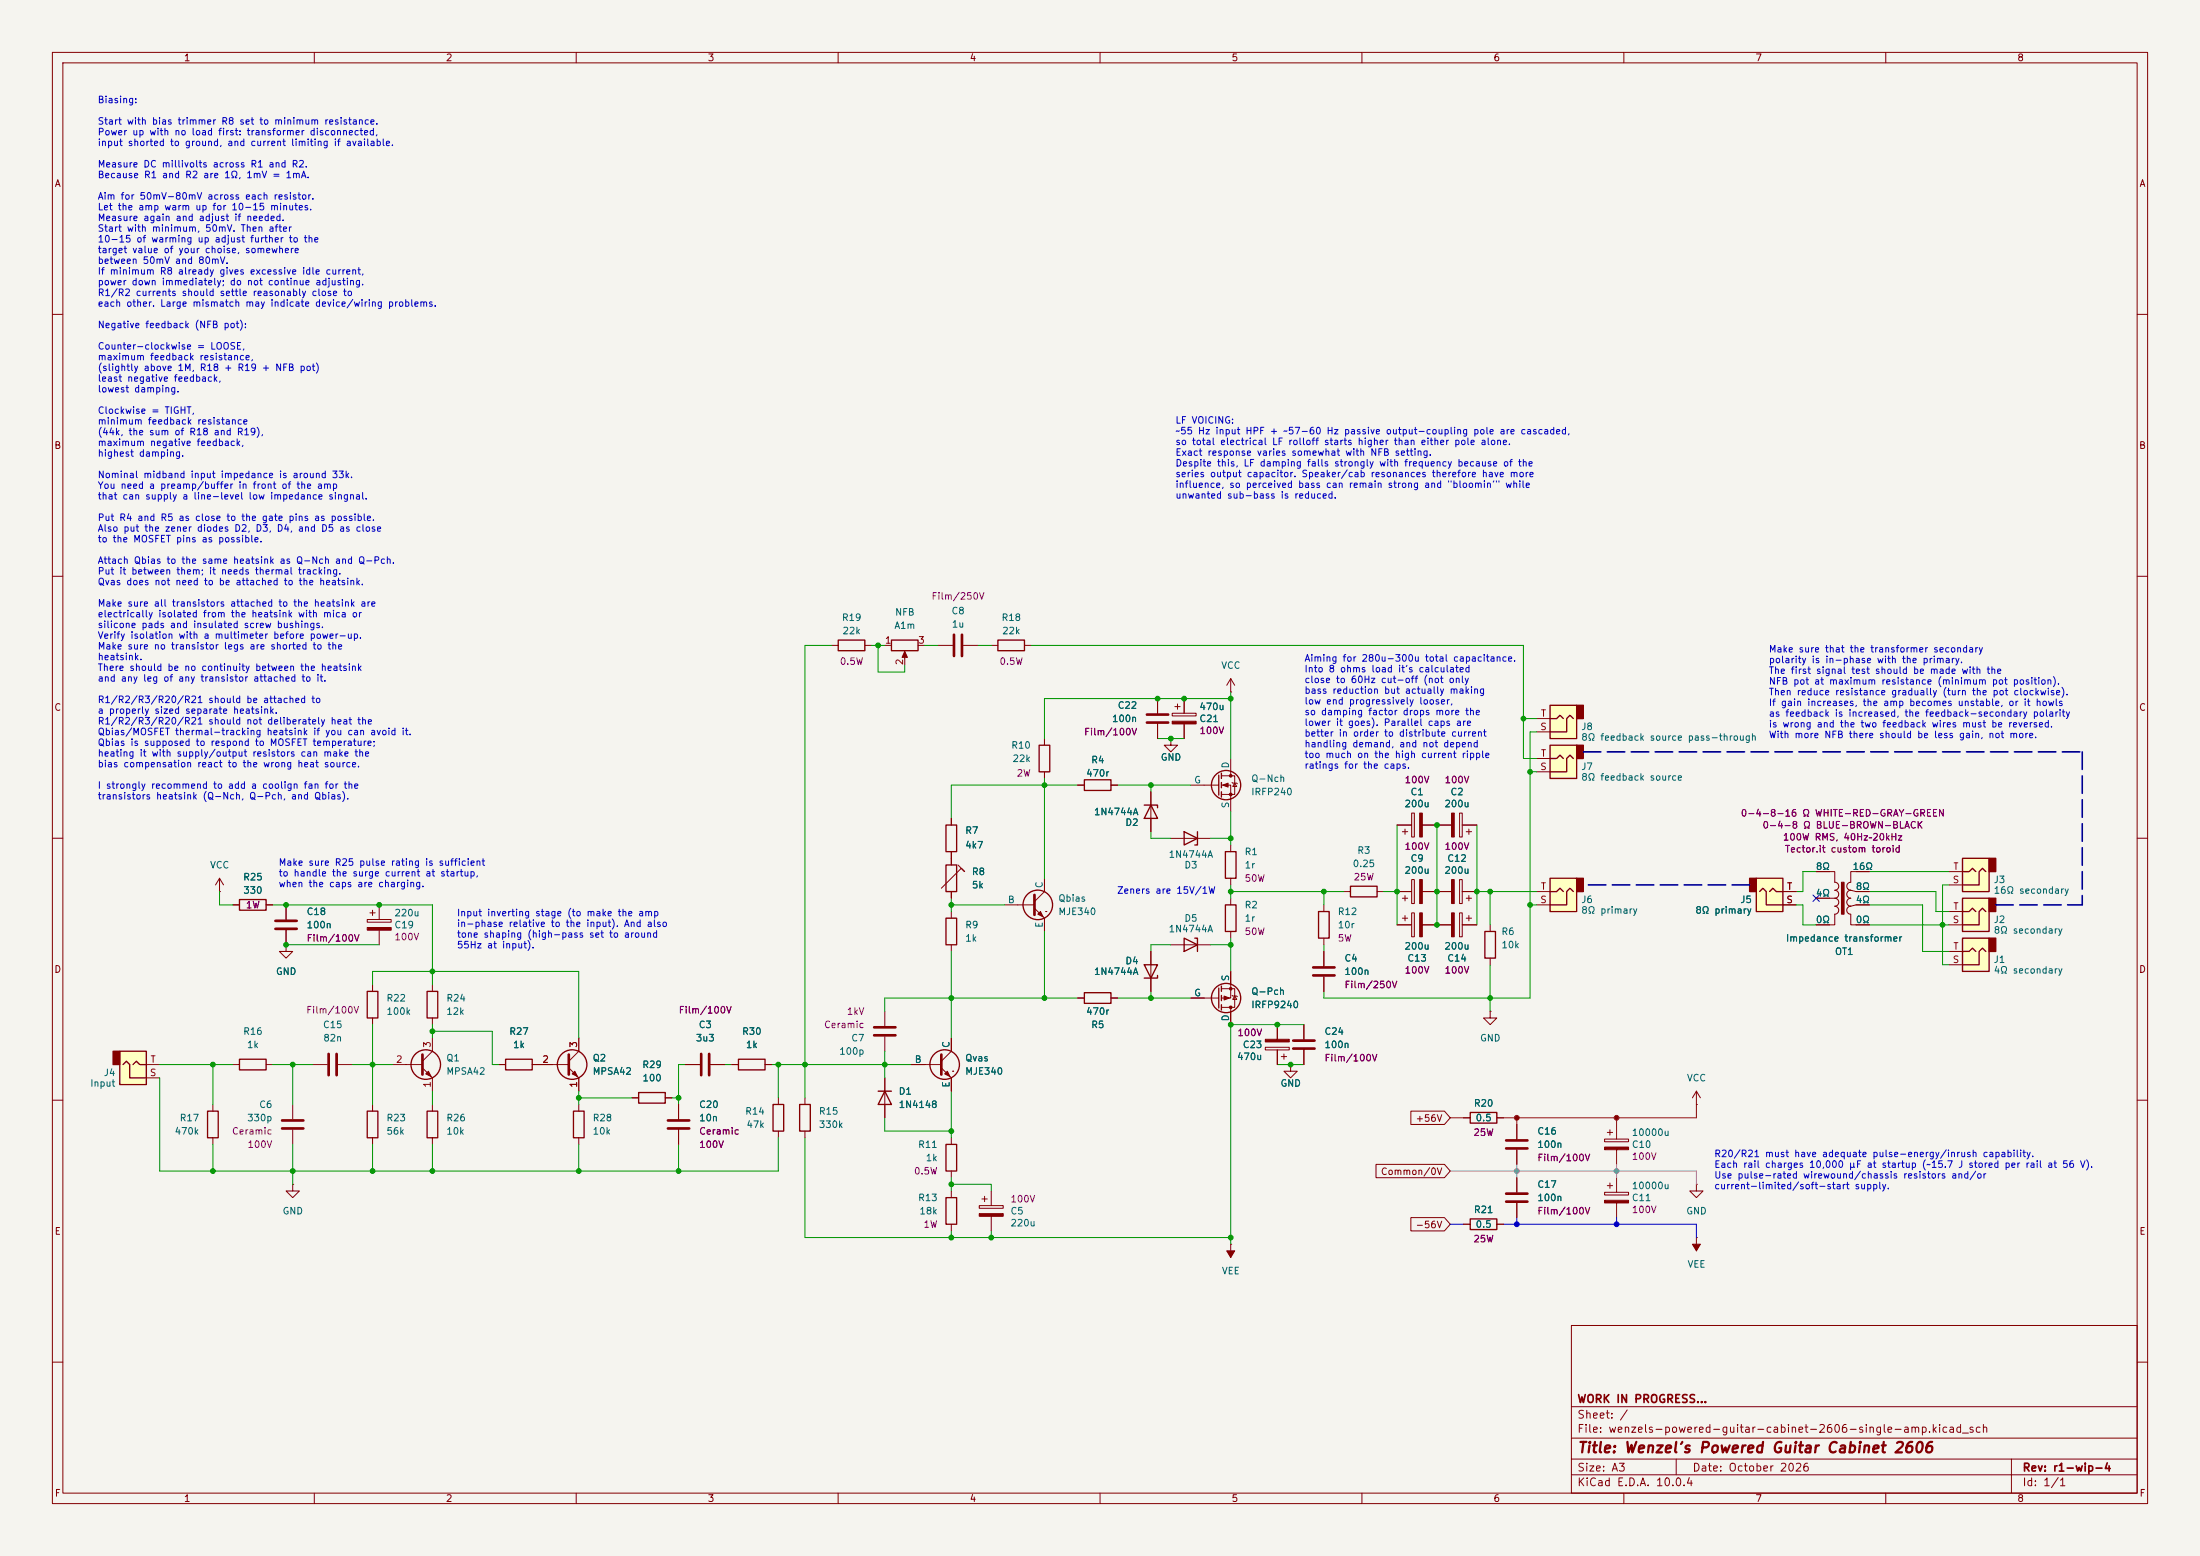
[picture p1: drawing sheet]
<svg xmlns="http://www.w3.org/2000/svg" width="420mm" height="297mm" viewBox="0 0 420 297" stroke-linecap="round" stroke-linejoin="round" font-family="sans-serif">
<path d="M0 0h420v297h-420z" fill="#f5f4ef" stroke="#f5f4ef" stroke-width=".19"/>
<g fill="none" stroke="#840000" stroke-width=".19">
<path d="M10 10h400v277h-400zM12 12h396v273h-396zM60 10v2M110 10v2M160 10v2M210 10v2M260 10v2M310 10v2M360 10v2M10 60h2M408 60h2M10 110h2"/>
<path d="M408 110h2M158.7 123.2h1.3M165.1 123.2h1.3M168.9 123.2h1.3M172.7 124.7v2.3M175.3 123.2h1.2M179.1 123.2h2.8M183.9 123.2h2.8M189.2 123.2h1.3M195.6 123.2h1.2M221 133.4v2.7M221 138.2v2.8"/>
<path d="M223.8 136.1h4.5v.6h-4.5zM224.3 134.9h1M224.8 134.4v1M226.1 133.4v2.7M226.1 138.2v2.8M234.9 132.1h.1M234.9 129.5v2.6M234.9 129.5l-.7 1.3M234.9 129.5l.8 1.3M10 160h2M181.6 156.2v1.3M199.4 141v1.2"/>
<path d="M199.4 147.3v1.3M205.7 149.9h1.3M212.1 149.9h1.3M223.5 141v1.2h1.3l-1.3 1.3-1.3-1.3h1.3M223.5 141h.1M266.7 157.5h2.8M267.7 158.8h1M268.2 158.2v1.1M269.5 155.2h.5v4.6h-.5zM271.5 157.5h5.6M278.6 155.2h.5v4.6h-.5zM279.1 157.5h2.8"/>
<path d="M279.9 158.8h1M280.4 158.2v1.1M408 160h2M181.6 162.6v2.5M181.6 170.2v1.3M181.6 174v1.3M182.9 165.1l1.2 1.3-.6-.7-3.8 3.8M234.9 161.3v1.3M234.9 167.6v1.3M234.9 171.5v1.2M234.9 177.8v1.3M256.5 170.2h1.3"/>
<path d="M262.9 170.2h1.3M266.7 170.2h2.8M266.7 176.5h2.8M267.7 171.5h1M267.7 175.3h1M268.2 170.9v1.1M268.2 174.8v1M269.5 167.9h.5v4.6h-.5zM269.5 174.2h.5v4.6h-.5zM271.5 170.2h5.6M271.5 176.5h5.6M278.6 167.9h.5v4.6h-.5z"/>
<path d="M278.6 174.2h.5v4.6h-.5zM279.1 170.2h2.8M279.1 176.5h2.8M279.9 171.5h1M279.9 175.3h1M280.4 170.9v1.1M280.4 174.8v1M71.1 188v1.2M71.1 194.3v1.3M82.5 188v1.2M82.5 194.3v1.3M82.5 198.1v2.6l-1.9 1.9"/>
<path d="M110.5 198.1v2.6l-1.9 1.9M181.6 180.3v1.3M223.5 180.3h7.6M227.3 190.5h5.4M233.2 188.7h2.5v3.6h-2.5M234.9 185.4v5.1h-1.7M234.9 192.3v3.3M235.2 190l1 .2M235.7 190.1l.4 .7h-.8zM241.6 199.9h4.5v.5h-4.5zM243.8 195.6v2.8M248.9 195.6v2.8"/>
<path d="M252.7 181.6v2.8M252.7 186.4v2.8M10 210h2M44.4 203.2h1.3M50.8 203.2h1.3M59.7 203.2h2.8M64.5 203.2h2.8M71.1 210.8v1.3M71.1 217.2v1.2M74.9 203.2h5.7M80.6 203.8l1.9 1.9v2.6M82.5 210.8v1.3"/>
<path d="M82.5 217.2v1.2M95.2 203.2h1.3M101.6 203.2h7M108.6 203.8l1.9 1.9v2.6M110.5 210.8v1.3M110.5 217.2v1.2M120.6 209.6h1.3M127 209.6h1.3M129.5 210.8v2.8M129.5 215.6v2.8M130.8 203.2h2.8M135.6 203.2h2.8"/>
<path d="M139.7 203.2h1.3M146 203.2h1.3M148.6 209.6v1.2M148.6 215.9v1.3M153.7 209.6v1.2M153.7 215.9v1.3M243.8 200.4v2.8M244.6 201.7h1M245.1 201.2v1M246.4 203.2v1.3h1.2l-1.2 1.2-1.3-1.2h1.3M246.4 203.2h.1M248.9 200.4v2.8"/>
<path d="M279.4 213.4h1.3M285.7 213.4h1.3M306.3 217.4h4.6v.5h-4.6zM306.8 216.2h1M307.3 215.6v1.1M308.6 214.6v2.8M308.6 219.5v2.7M408 210h2M306.3 227.6h4.6v.5h-4.6zM306.8 226.3h1M307.3 225.8v1M308.6 224.8v2.8"/>
<path d="M308.6 229.6v2.8M323.8 236.2h.1M323.8 226.1v1.2h1.3l-1.3 1.3-1.2-1.3h1.2M323.8 226.1h.1M323.8 236.2v2.6M300 253h108v32h-108zM10 260h2M300 278.5h108M300 274.5h108M300 268.5h108M320 278.5v3M384 278.5v6.5"/>
<path d="M408 260h2M60 285v2M110 285v2M160 285v2M210 285v2M260 285v2M300 281.5h108M310 285v2M360 285v2"/>
</g>
<g fill="#840000" stroke="#840000" stroke-width=".19">
<path d="M306.3 229.1h4.6v.5h-4.6z"/>
<path d="M271 155.2h.5v4.6h-.5z"/>
<path d="M271 167.9h.5v4.6h-.5z"/>
<path d="M233.7 190.1l1 .4-1 .4z"/>
<path d="M277.1 167.9h.5v4.6h-.5z"/>
<path d="M109.2 205l.5-.5 .5 1z"/>
<path d="M323.1 237.5h1.5l-.8 1.3z"/>
<path d="M277.1 155.2h.5v4.6h-.5z"/>
<path d="M81.3 205l.5-.5 .5 1z"/>
<path d="M223.8 137.7h4.5v.5h-4.5z"/>
<path d="M271 174.2h.5v4.6h-.5z"/>
<path d="M172.7 124.3l.5 1.2h-1z"/>
<path d="M241.6 198.4h4.5v.5h-4.5z"/>
<path d="M277.1 174.2h.5v4.6h-.5z"/>
<path d="M306.3 218.9h4.6v.6h-4.6z"/>
<circle cx="234.9" cy="192.3" r=".25"/>
<circle cx="234.9" cy="188.7" r=".25"/>
</g>
<g fill="none" stroke="#840000" stroke-width=".25">
<path d="M160 122.2h5.1v2h-5.1zM170.2 122.2h5.1v2h-5.1zM190.5 122.2h5.1v2h-5.1zM180.6 157.5h2v5.1h-2zM198.4 142.2h2v5.1h-2zM207 148.8h5.1v2.1h-5.1zM180.6 175.3h2v5h-2zM180.6 165.1h2v5.1h-2zM226.1 179.1l2.5 1.2-2.5 1.3zM228.1 179.1h.5v2.5M233.9 172.7h2.1v5.1h-2.1zM233.9 162.6h2.1v5h-2.1z"/>
<path d="M257.8 169.2h5.1v2h-5.1zM70.1 189.2h2v5.1h-2zM81.5 189.2h2.1v5.1h-2.1zM232.7 188.6v3.8M233.2 188.2v1M233.2 190v1M233.2 191.8v1M45.7 202.2h5.1v2h-5.1zM70.1 212.1h2v5.1h-2zM81.5 212.1h2.1v5.1h-2.1zM96.5 202.2h5.1v2h-5.1zM109.5 212.1h2v5.1h-2z"/>
<path d="M121.9 208.5h5.1v2.1h-5.1zM141 202.2h5v2h-5zM147.6 210.8h2v5.1h-2zM152.7 210.8h2v5.1h-2zM280.7 212.3h5v2.1h-5z"/>
<circle cx="234.1" cy="190.5" r="2.79"/>
<circle cx="81.3" cy="203.2" r="2.82"/>
<circle cx="109.2" cy="203.2" r="2.82"/>
</g>
<g fill="none" stroke="#840000" stroke-width=".51">
<path d="M182.1 121.2v4M183.6 121.2v4M218.9 136.4h4.1M218.9 137.9h4.1M246.9 198.6h4.1M250.7 184.7h4.1M250.7 186.2h4.1M62.7 201.2v4M64.3 201.2v4M80.6 201.3v3.8M108.6 201.3v3.8M127.5 213.9h4.1"/>
<path d="M127.5 215.4h4.1M133.9 201.2v4M135.4 201.2v4M246.9 200.2h4.1"/>
</g>
<path d="M374.6 171.5h5.1v6.3h-5.1z" fill="#ffffc2"/>
<path d="M379.7 171.5h1.3v2.5h-1.3z" fill="#840000" stroke="#840000" stroke-width=".25"/>
<g fill="none" stroke="#840000" stroke-width=".25">
<path d="M45.7 171.7h5.1v2h-5.1zM283.5 177.8h2v5.1h-2zM374.6 171.5h5.1v6.3h-5.1zM374.6 174h1.3l.7-.6 .6 .6M379.1 174l-.6-.6-.7 .6v2.5h-3.2M207 189.5h5.1v2h-5.1z"/>
<circle cx="198.1" cy="172.7" r="2.82"/>
<circle cx="180.3" cy="203.2" r="2.82"/>
</g>
<g fill="none" stroke="#840000" stroke-width=".19">
<path d="M44.4 172.7h1.3M50.8 172.7h1.3M54.6 172.7v2.8M54.6 177.5v2.8M191.8 172.7h5.7M197.5 173.4l1.9 1.9v2.5M199.4 167.6v2.6l-1.9 1.9M199.6 174h.1M284.5 176.5v1.3M372.1 176.5h2.5M372.1 174h2.5M54.6 180.3v1.3h1.3l-1.3 1.3-1.3-1.3h1.3"/>
<path d="M54.6 180.3h.1M181.6 198.1v2.6l-1.9 1.9M205.7 190.5h1.3M212.1 190.5h1.3M284.5 193v1.3h1.2l-1.2 1.3-1.3-1.3h1.3M284.5 193h.1M284.5 182.9v1.3M174 203.2h5.7M179.7 203.8l1.9 1.9v2.6M181.9 204.5h.1M234.9 237.5h.1M234.9 237.5v2.5"/>
</g>
<path d="M52.6 175.8h4M52.6 177.3h4M197.5 170.8v3.8M179.7 201.3v3.8" fill="none" stroke="#840000" stroke-width=".51"/>
<g fill="#840000" stroke="#840000" stroke-width=".19">
<path d="M180.3 205l.5-.5 .6 1z"/>
<path d="M234.2 238.8h1.5l-.8 1.2z"/>
<path d="M198.1 174.5l.5-.5 .5 1z"/>
</g>
<path d="M295.9 134.6h5.1v6.4h-5.1z" fill="#ffffc2"/>
<path d="M301 134.6h1.3v2.6h-1.3z" fill="#840000" stroke="#840000" stroke-width=".25"/>
<path d="M295.9 134.6h5.1v6.4h-5.1zM295.9 137.2h1.3l.6-.7 .6 .7M300.4 137.2l-.7-.7-.6 .7v2.5h-3.2" fill="none" stroke="#840000" stroke-width=".25"/>
<path d="M293.4 139.7h2.5M293.4 137.2h2.5" fill="none" stroke="#840000" stroke-width=".19"/>
<path d="M295.9 167.6h5.1v6.4h-5.1z" fill="#ffffc2"/>
<path d="M301 167.6h1.3v2.6h-1.3z" fill="#840000" stroke="#840000" stroke-width=".25"/>
<path d="M295.9 167.6h5.1v6.4h-5.1zM295.9 170.2h1.3l.6-.7 .6 .7M300.4 170.2l-.7-.7-.6 .7v2.5h-3.2" fill="none" stroke="#840000" stroke-width=".25"/>
<path d="M70.1 175.5h4.6v.5h-4.6zM70.6 174.2h1M71.1 173.7v1.1M72.4 172.7v2.8M72.4 177.5v2.8M293.4 172.7h2.5M293.4 170.2h2.5" fill="none" stroke="#840000" stroke-width=".19"/>
<path d="M70.1 177h4.6v.5h-4.6z" fill="#840000" stroke="#840000" stroke-width=".19"/>
<path d="M295.9 142.2h5.1v6.4h-5.1z" fill="#ffffc2"/>
<path d="M301 142.2h1.3v2.6h-1.3z" fill="#840000" stroke="#840000" stroke-width=".25"/>
<path d="M295.9 142.2h5.1v6.4h-5.1zM295.9 144.8h1.3l.6-.7 .6 .7M300.4 144.8l-.7-.7-.6 .7v2.5h-3.2" fill="none" stroke="#840000" stroke-width=".25"/>
<path d="M293.4 147.3h2.5M293.4 144.8h2.5" fill="none" stroke="#840000" stroke-width=".19"/>
<path d="M335.3 167.6h5.1v6.4h-5.1z" fill="#ffffc2"/>
<path d="M334 167.6h1.3v2.6h-1.3z" fill="#840000" stroke="#840000" stroke-width=".25"/>
<path d="M335.3 167.6h5.1v6.4h-5.1zM335.9 170.2l.6-.7 .7 .7v2.5h3.2M337.8 170.2l.7-.7 .6 .7h1.3M39.6 212.1h2.1v5.1h-2.1z" fill="none" stroke="#840000" stroke-width=".25"/>
<path d="M340.4 172.7h2.5M340.4 170.2h2.5M40.6 210.8v1.3M40.6 217.2v1.2" fill="none" stroke="#840000" stroke-width=".19"/>
<path d="M22.9 200.7h5v6.3h-5z" fill="#ffffc2"/>
<path d="M21.6 200.7h1.3v2.5h-1.3z" fill="#840000" stroke="#840000" stroke-width=".25"/>
<path d="M22.9 200.7h5v6.3h-5zM23.5 203.2l.6-.6 .7 .6v2.5h3.1M25.4 203.2l.6-.6 .7 .6h1.2" fill="none" stroke="#840000" stroke-width=".25"/>
<path d="M41.9 170.2h.1M41.9 167.6l-.8 1.3M41.9 167.6l.8 1.3M41.9 167.6v2.6M27.9 205.7h2.6M27.9 203.2h2.6M323.8 210.8h.1M323.8 208.3l-.7 1.3M323.8 208.3l.8 1.3M323.8 208.3v2.5M289.6 224.8v2.8M289.6 229.6v2.8" fill="none" stroke="#840000" stroke-width=".19"/>
<path d="M287.5 227.8h4.1M287.5 229.4h4.1" fill="none" stroke="#840000" stroke-width=".51"/>
<path d="M374.6 163.8h5.1v6.4h-5.1z" fill="#ffffc2"/>
<path d="M379.7 163.8h1.3v2.6h-1.3z" fill="#840000" stroke="#840000" stroke-width=".25"/>
<g fill="none" stroke="#840000" stroke-width=".25">
<path d="M218.4 153.7h2.6v.5M219.7 153.7l1.3 2.5h-2.6zM226.1 158.8l2.5 1.2-2.5 1.3zM228.6 158.8v2.5h-.5M232.7 148v3.8M233.2 147.6v1M233.2 149.4v1M233.2 151.1v1M251.7 174h2v5.1h-2zM374.6 163.8h5.1v6.4h-5.1zM374.6 166.4h1.3l.7-.7 .6 .7M379.1 166.4l-.6-.7-.7 .7v2.5h-3.2"/>
<path d="M167.6 208.3h2.6M168.9 208.3l1.3 2.5h-2.6zM180.6 218.4h2v5.1h-2zM180.6 228.6h2v5.1h-2zM280.7 232.7h5v2h-5z"/>
<circle cx="234.1" cy="149.9" r="2.79"/>
</g>
<g fill="none" stroke="#840000" stroke-width=".19">
<path d="M219.7 151.1v7.7M227.3 149.9h5.4M233.2 148.1h2.5v3.5h-2.5M233.2 149.9h1.7v5M234.9 144.8v3.3M235.2 149.4l1 .2M235.7 149.5l.4 .6h-.8zM223.5 160h7.6M252.7 172.7v1.3M252.7 179.1v1.2M372.1 168.9h2.5M372.1 166.4h2.5"/>
<path d="M168.9 193v2.8M168.9 197.9v2.8M168.9 205.7v7.7M181.6 217.2v1.2M289.6 214.6v2.8M289.6 219.5v2.7M55.9 226.1v1.2h1.2l-1.2 1.3-1.3-1.3h1.3M55.9 226.1h.1M181.6 223.5v1.3M181.6 227.3v1.3M181.6 233.7v1.2M279.4 233.7h1.3"/>
<path d="M285.7 233.7h1.3"/>
</g>
<path d="M166.9 196.1h4M166.9 197.6h4M287.5 217.7h4.1M287.5 219.2h4.1" fill="none" stroke="#840000" stroke-width=".51"/>
<g fill="#840000" stroke="#840000" stroke-width=".19">
<path d="M233.4 149.9l1-.4v.7z"/>
<circle cx="234.9" cy="148.1" r=".25"/>
<circle cx="234.9" cy="151.6" r=".25"/>
</g>
<path d="M374.6 179.1h5.1v6.3h-5.1z" fill="#ffffc2"/>
<path d="M379.7 179.1h1.3v2.5h-1.3z" fill="#840000" stroke="#840000" stroke-width=".25"/>
<path d="M374.6 179.1h5.1v6.3h-5.1zM218.4 184.2h2.6l-1.3 2.5zM221 186.2v.5h-2.6M374.6 181.6h1.3l.7-.6 .6 .6M379.1 181.6l-.6-.6-.7 .6v2.6h-3.2" fill="none" stroke="#840000" stroke-width=".25"/>
<g fill="none" stroke="#840000" stroke-width=".19">
<path d="M221 133.4v2.7M221 138.2v2.8M226.1 133.4v2.7M226.1 138.2v2.8M181.6 156.2v1.3M205.7 149.9h1.3M212.1 149.9h1.3M219.7 151.1v2.6M219.7 156.2v2.6M223.5 141h.1M266.7 157.5h2.8M271.5 157.5h5.6"/>
<path d="M279.1 157.5h2.8M44.4 172.7h1.3M50.8 172.7h1.3M54.6 172.7v2.8M54.6 177.5v2.8M181.6 162.6v2.5M181.6 170.2v1.3M266.7 176.5h2.8M266.7 170.2h2.8M271.5 176.5h5.6M271.5 170.2h5.6M279.1 176.5h2.8"/>
<path d="M279.1 170.2h2.8M340.4 172.7h2.5M340.4 170.2h2.5M346.7 166.4h3.6v2M346.7 171.5h2.5M350.3 174.5v2h-3.6M353.3 174.5v2h3.6M354.3 172.7h2.6M354.3 170.2h2.6M356.9 166.4h-3.6v2M54.6 180.3h.1M110.5 198.1v2.6"/>
<path d="M181.6 198.1v2.6M205.7 190.5h1.3M212.1 190.5h1.3M219.7 181.6v7.6M227.3 190.5h2.6M234.9 185.4v2.6M234.9 193v2.6M243.8 195.6v2.8M248.9 195.6v2.8M252.7 181.6v2.8M252.7 186.4v2.8M372.1 184.2h2.5"/>
<path d="M372.1 181.6h2.5M55.9 210.8v2.8M55.9 215.6v2.8M95.2 203.2h1.3M101.6 203.2h3.8M110.5 205.7v2.6M120.6 209.6h1.3M127 209.6h1.3M129.5 210.8v2.8M129.5 215.6v2.8M130.8 203.2h2.8M135.6 203.2h2.8"/>
<path d="M139.7 203.2h1.3M146 203.2h1.3M168.9 205.7v2.6M168.9 210.8v2.6M174 203.2h2.5M181.6 205.7v2.6M243.8 200.4v2.8M246.4 203.2h.1M248.9 200.4v2.8M269.3 212.1h6.4l1.2 1.3-1.2 1.2h-6.4zM279.4 213.4h1.3M285.7 213.4h1.3"/>
<path d="M289.6 214.6v2.8M289.6 219.5v2.7M186.9 230.1h4.6v.5h-4.6zM187.5 228.9h1M188 228.3v1.1M189.2 227.3v2.8M189.2 232.2v2.7M262.7 222.2h13l1.2 1.3-1.2 1.3h-13zM269.3 232.4h6.4l1.2 1.3-1.2 1.3h-6.4zM279.4 233.7h1.3M285.7 233.7h1.3M289.6 224.8v2.8"/>
<path d="M289.6 229.6v2.8"/>
</g>
<path d="M53.8 213.9h4.1M53.8 215.4h4.1" fill="none" stroke="#840000" stroke-width=".51"/>
<g fill="#840000" stroke="#840000" stroke-width=".19">
<path d="M186.9 231.6h4.6v.6h-4.6z"/>
<path d="M349.2 171.5h1.1z"/>
<path d="M351.5 168.4h.5v6.1h-.5z"/>
<path d="M353.3 173l1-.3z"/>
<path d="M353.3 169.9l1 .3z"/>
</g>
<path d="M350.3 169.9a.76 .76 0 0 1 .7 .8 .76 .76 0 0 1-.7 .7 .77 .77 0 0 1 .7 .8 .77 .77 0 0 1-.7 .8 .76 .76 0 0 1 .7 .7 .76 .76 0 0 1-.7 .8M350.3 168.4a.77 .77 0 0 1 .7 .8 .77 .77 0 0 1-.7 .7M353.3 168.4a.76 .76 0 0 0-.7 .8 .76 .76 0 0 0 .7 .7 .76 .76 0 0 0-.7 .8 .76 .76 0 0 0 .7 .8 .76 .76 0 0 0-.7 .7 .76 .76 0 0 0 .7 .8 .77 .77 0 0 0-.7 .7 .77 .77 0 0 0 .7 .8" fill="none" stroke="#840000" stroke-width=".2"/>
<path d="M302.3 143.5h95.2M397.5 143.5v29.2M334 168.9h-31.7M381 172.7h16.5" fill="none" stroke="#000084" stroke-width=".3" stroke-dasharray="3.4 1.2"/>
<g fill="none" stroke="#009600" stroke-width=".19">
<path d="M158.7 123.2h-5v86.4M166.4 123.2h2.5M167.6 123.2v5.1h5.1v-1.3M176.5 123.2h2.6M186.7 123.2h2.5M196.8 123.2h94v21.6h2.6M234.9 133.4h-35.5v7.6M234.9 132.1v12.7M290.8 137.2h2.6M293.4 139.7h-1.3v50.8h-39.4v-1.3M199.4 148.6v19M205.7 149.9h-24.1v6.3"/>
<path d="M213.4 149.9h13.9M219.7 149.9v1.2M219.7 158.8v1.2h3.8M221 141h5.1M234.9 154.9v6.4M266.7 157.5v19M274.3 157.5v19M281.9 157.5v19M292.1 147.3h1.3M41.9 170.2v2.5h2.5M52.1 172.7h30.4v15.3M181.6 171.5v2.5"/>
<path d="M181.6 172.7h10.2M199.4 177.8v12.7M231.1 160h3.8M234.9 170.2h21.6M234.9 168.9v2.6M234.9 179.1v6.3M252.7 170.2v2.5M264.2 170.2h2.5M281.9 170.2h11.5M284.5 170.2v6.3M292.1 172.7h1.3M342.9 172.7h1.3v3.8h2.5"/>
<path d="M346.7 166.4h-2.5v3.8h-1.3M356.9 170.2h12.7v3.8h2.5M356.9 176.5h15.2M356.9 166.4h15.2M356.9 172.7h10.1v8.9h5.1M372.1 168.9h-1.3v15.3h1.3M54.6 180.3h17.8M71.1 188v-2.6h39.4v12.7M71.1 195.6v15.2M82.5 196.9h11.5v6.3h1.2M82.5 195.6v2.5M181.6 181.6v16.5"/>
<path d="M205.7 190.5h-36.8v2.5M213.4 190.5h13.9M219.7 189.2v1.3M223.5 180.3h-3.8v1.3M231.1 180.3h3.8M248.9 195.6h-14v41.9M252.7 180.3v1.3M284.5 184.2v8.8M30.5 203.2h13.9M30.5 205.7v17.8h118.1v-6.3M40.6 203.2v7.6M40.6 218.4v5.1"/>
<path d="M52.1 203.2h7.6M55.9 203.2v7.6M55.9 218.4v7.7M67.3 203.2h7.6M71.1 218.4v5.1M82.5 208.3v2.5M82.5 218.4v5.1M110.5 208.3v2.5M110.5 218.4v5.1M110.5 209.6h10.1M128.3 209.6h1.2M129.5 218.4v5.1"/>
<path d="M130.8 203.2h-1.3v7.6M138.4 203.2h1.3M147.3 203.2h26.7M148.6 203.2v6.4M153.7 217.2v19h81.2M168.9 200.7v5M168.9 213.4v2.5h12.7M181.6 208.3v8.9M243.8 203.2h5.1M181.6 224.8v2.5M181.6 234.9v1.3M181.6 226.1h7.6v1.2"/>
<path d="M189.2 234.9v1.3"/>
</g>
<path d="M276.9 223.5h46.9v2.6M289.6 222.2v2.6M308.6 222.2v2.6" fill="none" stroke="#848484" stroke-width=".19"/>
<path d="M276.9 233.7h2.5M287 233.7h36.8v2.5M289.6 232.4v1.3M308.6 232.4v1.3" fill="none" stroke="#0000c2" stroke-width=".19"/>
<path d="M276.9 213.4h2.5M289.6 213.4v1.2M308.6 213.4v1.2M323.8 210.8v2.6h-36.8" fill="none" stroke="#c20000" stroke-width=".19"/>
<path d="M346.1 170.8l1.2 1.3M347.3 170.8l-1.2 1.3" fill="none" stroke="#000084" stroke-width=".19"/>
<g fill="#009600" stroke="#009600" stroke-width=".19">
<circle cx="82.5" cy="185.4" r=".46"/>
<circle cx="72.4" cy="172.7" r=".46"/>
<circle cx="71.1" cy="203.2" r=".46"/>
<circle cx="82.5" cy="196.9" r=".46"/>
<circle cx="54.6" cy="172.7" r=".46"/>
<circle cx="54.6" cy="180.3" r=".46"/>
<circle cx="181.6" cy="190.5" r=".46"/>
<circle cx="181.6" cy="215.9" r=".46"/>
<circle cx="181.6" cy="236.2" r=".46"/>
<circle cx="181.6" cy="226.1" r=".46"/>
<circle cx="168.9" cy="203.2" r=".46"/>
<circle cx="189.2" cy="236.2" r=".46"/>
<circle cx="71.1" cy="223.5" r=".46"/>
<circle cx="110.5" cy="209.6" r=".46"/>
<circle cx="82.5" cy="223.5" r=".46"/>
<circle cx="110.5" cy="223.5" r=".46"/>
<circle cx="129.5" cy="223.5" r=".46"/>
<circle cx="148.6" cy="203.2" r=".46"/>
<circle cx="153.7" cy="203.2" r=".46"/>
<circle cx="129.5" cy="209.6" r=".46"/>
<circle cx="55.9" cy="203.2" r=".46"/>
<circle cx="40.6" cy="223.5" r=".46"/>
<circle cx="55.9" cy="223.5" r=".46"/>
<circle cx="40.6" cy="203.2" r=".46"/>
<circle cx="290.8" cy="137.2" r=".46"/>
<circle cx="274.3" cy="170.2" r=".46"/>
<circle cx="274.3" cy="157.5" r=".46"/>
<circle cx="234.9" cy="160" r=".46"/>
<circle cx="221" cy="133.4" r=".46"/>
<circle cx="226.1" cy="133.4" r=".46"/>
<circle cx="223.5" cy="141" r=".46"/>
<circle cx="234.9" cy="133.4" r=".46"/>
<circle cx="234.9" cy="170.2" r=".46"/>
<circle cx="292.1" cy="147.3" r=".46"/>
<circle cx="292.1" cy="172.7" r=".46"/>
<circle cx="370.8" cy="176.5" r=".46"/>
<circle cx="219.7" cy="149.9" r=".46"/>
<circle cx="219.7" cy="190.5" r=".46"/>
<circle cx="284.5" cy="170.2" r=".46"/>
<circle cx="234.9" cy="236.2" r=".46"/>
<circle cx="252.7" cy="170.2" r=".46"/>
<circle cx="274.3" cy="176.5" r=".46"/>
<circle cx="266.7" cy="170.2" r=".46"/>
<circle cx="281.9" cy="170.2" r=".46"/>
<circle cx="243.8" cy="195.6" r=".46"/>
<circle cx="246.4" cy="203.2" r=".46"/>
<circle cx="234.9" cy="195.6" r=".46"/>
<circle cx="284.5" cy="190.5" r=".46"/>
<circle cx="234.9" cy="180.3" r=".46"/>
<circle cx="199.4" cy="149.9" r=".46"/>
<circle cx="167.6" cy="123.2" r=".46"/>
<circle cx="199.4" cy="190.5" r=".46"/>
<circle cx="181.6" cy="172.7" r=".46"/>
</g>
<g fill="#c20000" stroke="#c20000" stroke-width=".19">
<circle cx="308.6" cy="213.4" r=".46"/>
<circle cx="289.6" cy="213.4" r=".46"/>
</g>
<g fill="#0000c2" stroke="#0000c2" stroke-width=".19">
<circle cx="308.6" cy="233.7" r=".46"/>
<circle cx="289.6" cy="233.7" r=".46"/>
</g>
<g fill="#848484" stroke="#848484" stroke-width=".19">
<circle cx="289.6" cy="223.5" r=".46"/>
<circle cx="308.6" cy="223.5" r=".46"/>
</g>
<text font-size="2" fill="#840000" x="301" y="277.8">Title: Wenzel’s Powered Guitar Cabinet 2606</text>
<g font-size="1.5" fill="#840000">
<text x="301" y="268.1">WORK IN PROGRESS...</text>
<text x="301" y="273.8">File: wenzels-powered-guitar-cabinet-2606-single-amp.kicad_sch</text>
<text x="301" y="271.1">Sheet: /</text>
<text x="301" y="281.2">Size: A3</text>
<text x="323" y="281.2">Date: October 2026</text>
<text x="386" y="281.2">Rev: r1-wip-4</text>
<text x="301" y="284">KiCad E.D.A. 10.0.4</text>
<text x="386" y="284">Id: 1/1</text>
</g>
<g font-size="1.3" fill="#840000">
<text x="35" y="12">1</text>
<text x="85" y="12">2</text>
<text x="135" y="12">3</text>
<text x="185" y="12">4</text>
<text x="235" y="12">5</text>
<text x="285" y="12">6</text>
<text x="335" y="12">7</text>
<text x="385" y="12">8</text>
<text x="10.3" y="36">A</text>
<text x="408.3" y="36">A</text>
<text x="10.3" y="86">B</text>
<text x="408.2" y="86">B</text>
<text x="10.3" y="136">C</text>
<text x="408.2" y="136">C</text>
<text x="10.3" y="186">D</text>
<text x="408.2" y="186">D</text>
<text x="270.1" y="214.4">+56V</text>
<text x="263.5" y="224.6">Common/0V</text>
<text x="10.3" y="236">E</text>
<text x="270.1" y="234.7">-56V</text>
<text x="408.3" y="236">E</text>
<text x="10.3" y="286">F</text>
<text x="35" y="287">1</text>
<text x="85" y="287">2</text>
<text x="135" y="287">3</text>
<text x="185" y="287">4</text>
<text x="235" y="287">5</text>
<text x="285" y="287">6</text>
<text x="335" y="287">7</text>
<text x="385" y="287">8</text>
<text x="408.3" y="286">F</text>
</g>
<g font-size="1.3" fill="#0000c2">
<text x="18.5" y="20">Biasing:</text>
<text x="18.5" y="24.1">Start with bias trimmer R8 set to minimum resistance.</text>
<text x="18.5" y="26.1">Power up with no load first: transformer disconnected,</text>
<text x="18.5" y="28.2">input shorted to ground, and current limiting if available.</text>
<text x="18.5" y="32.3">Measure DC millivolts across R1 and R2.</text>
<text x="18.5" y="34.3">Because R1 and R2 are 1Ω, 1mV = 1mA.</text>
<text x="18.5" y="38.4">Aim for 50mV-80mV across each resistor.</text>
<text x="18.5" y="40.5">Let the amp warm up for 10-15 minutes.</text>
<text x="18.5" y="42.5">Measure again and adjust if needed.</text>
<text x="18.5" y="44.5">Start with minimum, 50mV. Then after</text>
<text x="18.5" y="46.6">10-15 of warming up adjust further to the</text>
<text x="18.5" y="48.6">target value of your choise, somewhere</text>
<text x="18.5" y="50.7">between 50mV and 80mV.</text>
<text x="18.5" y="52.7">If minimum R8 already gives excessive idle current,</text>
<text x="18.5" y="54.8">power down immediately; do not continue adjusting.</text>
<text x="18.5" y="56.8">R1/R2 currents should settle reasonably close to</text>
<text x="18.5" y="58.9">each other. Large mismatch may indicate device/wiring problems.</text>
<text x="18.5" y="62.9">Negative feedback (NFB pot):</text>
<text x="18.5" y="67">Counter-clockwise = LOOSE,</text>
<text x="18.5" y="69.1">maximum feedback resistance,</text>
<text x="18.5" y="71.1">(slightly above 1M, R18 + R19 + NFB pot)</text>
<text x="18.5" y="73.2">least negative feedback,</text>
<text x="18.5" y="75.2">lowest damping.</text>
<text x="18.5" y="79.3">Clockwise = TIGHT,</text>
<text x="18.5" y="81.3">minimum feedback resistance</text>
<text x="18.5" y="83.4">(44k, the sum of R18 and R19),</text>
<text x="224.3" y="81.2">LF VOICING:</text>
<text x="224.3" y="83.2">~55 Hz input HPF + ~57-60 Hz passive output-coupling pole are cascaded,</text>
<text x="18.5" y="85.4">maximum negative feedback,</text>
<text x="18.5" y="87.5">highest damping.</text>
<text x="224.3" y="85.3">so total electrical LF rolloff starts higher than either pole alone.</text>
<text x="224.3" y="87.3">Exact response varies somewhat with NFB setting.</text>
<text x="224.3" y="89.3">Despite this, LF damping falls strongly with frequency because of the</text>
<text x="18.5" y="91.6">Nominal midband input impedance is around 33k.</text>
<text x="18.5" y="93.6">You need a preamp/buffer in front of the amp</text>
<text x="18.5" y="95.7">that can supply a line-level low impedance singnal.</text>
<text x="224.3" y="91.4">series output capacitor. Speaker/cab resonances therefore have more</text>
<text x="224.3" y="93.4">influence, so perceived bass can remain strong and &quot;bloomin'&quot; while</text>
<text x="224.3" y="95.5">unwanted sub-bass is reduced.</text>
<text x="18.5" y="99.7">Put R4 and R5 as close to the gate pins as possible.</text>
<text x="18.5" y="101.8">Also put the zener diodes D2, D3, D4, and D5 as close</text>
<text x="18.5" y="103.8">to the MOSFET pins as possible.</text>
<text x="18.5" y="107.9">Attach Qbias to the same heatsink as Q-Nch and Q-Pch.</text>
<text x="18.5" y="110">Put it between them; it needs thermal tracking.</text>
<text x="18.5" y="112">Qvas does not need to be attached to the heatsink.</text>
<text x="18.5" y="116.1">Make sure all transistors attached to the heatsink are</text>
<text x="18.5" y="118.1">electrically isolated from the heatsink with mica or</text>
<text x="18.5" y="120.2">silicone pads and insulated screw bushings.</text>
<text x="18.5" y="122.2">Verify isolation with a multimeter before power-up.</text>
<text x="18.5" y="124.3">Make sure no transistor legs are shorted to the</text>
<text x="337.6" y="124.8">Make sure that the transformer secondary</text>
<text x="18.5" y="126.3">heatsink.</text>
<text x="18.5" y="128.4">There should be no continuity between the heatsink</text>
<text x="18.5" y="130.4">and any leg of any transistor attached to it.</text>
<text x="248.9" y="126.6">Aiming for 280u-300u total capacitance.</text>
<text x="248.9" y="128.6">Into 8 ohms load it’s calculated</text>
<text x="248.9" y="130.7">close to 60Hz cut-off (not only</text>
<text x="337.6" y="126.9">polarity is in-phase with the primary.</text>
<text x="337.6" y="128.9">The first signal test should be made with the</text>
<text x="337.6" y="131">NFB pot at maximum resistance (minimum pot position).</text>
<text x="18.5" y="134.5">R1/R2/R3/R20/R21 should be attached to</text>
<text x="18.5" y="136.5">a properly sized separate heatsink.</text>
<text x="248.9" y="132.7">bass reduction but actually making</text>
<text x="248.9" y="134.8">low end progressively looser,</text>
<text x="248.9" y="136.8">so damping factor drops more the</text>
<text x="337.6" y="133">Then reduce resistance gradually (turn the pot clockwise).</text>
<text x="337.6" y="135.1">If gain increases, the amp becomes unstable, or it howls</text>
<text x="337.6" y="137.1">as feedback is increased, the feedback-secondary polarity</text>
<text x="18.5" y="138.6">R1/R2/R3/R20/R21 should not deliberately heat the</text>
<text x="18.5" y="140.6">Qbias/MOSFET thermal-tracking heatsink if you can avoid it.</text>
<text x="18.5" y="142.7">Qbias is supposed to respond to MOSFET temperature;</text>
<text x="248.9" y="138.9">lower it goes). Parallel caps are</text>
<text x="248.9" y="140.9">better in order to distribute current</text>
<text x="248.9" y="143">handling demand, and not depend</text>
<text x="337.6" y="139.2">is wrong and the two feedback wires must be reversed.</text>
<text x="337.6" y="141.2">With more NFB there should be less gain, not more.</text>
<text x="18.5" y="144.7">heating it with supply/output resistors can make the</text>
<text x="18.5" y="146.8">bias compensation react to the wrong heat source.</text>
<text x="248.9" y="145">too much on the high current ripple</text>
<text x="248.9" y="147">ratings for the caps.</text>
<text x="18.5" y="150.9">I strongly recommend to add a coolign fan for the</text>
<text x="18.5" y="152.9">transistors heatsink (Q-Nch, Q-Pch, and Qbias).</text>
<text x="53.1" y="165.6">Make sure R25 pulse rating is sufficient</text>
<text x="53.1" y="167.6">to handle the surge current at startup,</text>
<text x="53.1" y="169.7">when the caps are charging.</text>
<text x="213.1" y="170.9">Zeners are 15V/1W</text>
<text x="87.1" y="175.2">Input inverting stage (to make the amp</text>
<text x="87.1" y="177.2">in-phase relative to the input). And also</text>
<text x="87.1" y="179.3">tone shaping (high-pass set to around</text>
<text x="87.1" y="181.3">55Hz at input).</text>
<text x="327.2" y="221.2">R20/R21 must have adequate pulse-energy/inrush capability.</text>
<text x="327.2" y="223.2">Each rail charges 10,000 µF at startup (~15.7 J stored per rail at 56 V).</text>
<text x="327.2" y="225.3">Use pulse-rated wirewound/chassis resistors and/or</text>
<text x="327.2" y="227.3">current-limited/soft-start supply.</text>
</g>
<g font-size="1.3" fill="#006464">
<text x="160.6" y="118.8">R19</text>
<text x="170.8" y="117.8">NFB</text>
<text x="181.5" y="117.6">C8</text>
<text x="191.1" y="118.8">R18</text>
<text x="160.7" y="121.4">22k</text>
<text x="170.6" y="120.4">A1m</text>
<text x="181.6" y="120.1">1u</text>
<text x="191.2" y="121.4">22k</text>
<text x="233" y="128">VCC</text>
<text x="213.3" y="135.6">C22</text>
<text x="228.9" y="135.8">470u</text>
<text x="192.9" y="143.2">R10</text>
<text x="212.2" y="138.1">100n</text>
<text x="228.9" y="138.1">C21</text>
<text x="301.8" y="139.7">J8</text>
<text x="301.8" y="141.7">8Ω feedback source pass-through</text>
<text x="193.2" y="145.8">22k</text>
<text x="207.2" y="148.5">470r</text>
<text x="208.2" y="146">R4</text>
<text x="221.5" y="145.5">GND</text>
<text x="227.9" y="149.8">G</text>
<text x="234.9" y="146.8" transform="rotate(-90 234.9 146.8)">D</text>
<text x="238.8" y="149.6">Q-Nch</text>
<text x="301.8" y="147.3">J7</text>
<text x="301.8" y="149.3">8Ω feedback source</text>
<text x="208.7" y="155.9">1N4744A</text>
<text x="234.9" y="154.4" transform="rotate(-90 234.9 154.4)">S</text>
<text x="238.8" y="152.1">IRFP240</text>
<text x="268" y="154.4">200u</text>
<text x="269.2" y="152.1">C1</text>
<text x="275.6" y="154.4">200u</text>
<text x="276.8" y="152.1">C2</text>
<text x="184.2" y="159.5">R7</text>
<text x="214.7" y="157.9">D2</text>
<text x="40" y="166.1">VCC</text>
<text x="184.2" y="162.3">4k7</text>
<text x="185.4" y="167.3">R8</text>
<text x="223" y="164">1N4744A</text>
<text x="226" y="166.1">D3</text>
<text x="237.5" y="163.5">R1</text>
<text x="237.5" y="166.1">1r</text>
<text x="258.1" y="165.8">0.25</text>
<text x="259" y="163.3">R3</text>
<text x="268" y="167.1">200u</text>
<text x="269.2" y="164.8">C9</text>
<text x="275.6" y="167.1">200u</text>
<text x="276.2" y="164.8">C12</text>
<text x="346.5" y="166.3">8Ω</text>
<text x="353.6" y="166.3">16Ω</text>
<text x="46.3" y="168.4">R25</text>
<text x="46.3" y="170.9">330</text>
<text x="185.4" y="169.9">5k</text>
<text x="192.3" y="172.7">B</text>
<text x="199.4" y="169.6" transform="rotate(-90 199.4 169.6)">C</text>
<text x="201.9" y="172.4">Qbias</text>
<text x="237.5" y="173.7">R2</text>
<text x="301.8" y="172.7">J6</text>
<text x="332.1" y="172.7">J5</text>
<text x="346.5" y="171.4">4Ω</text>
<text x="354.2" y="172.7">4Ω</text>
<text x="354.2" y="170.2">8Ω</text>
<text x="380.5" y="168.9">J3</text>
<text x="380.5" y="170.9">16Ω secondary</text>
<text x="58.4" y="177.5">100n</text>
<text x="58.4" y="175">C18</text>
<text x="75.2" y="175.2">220u</text>
<text x="75.2" y="177.5">C19</text>
<text x="184.2" y="177.5">R9</text>
<text x="199.4" y="177.2" transform="rotate(-90 199.4 177.2)">E</text>
<text x="201.9" y="175">MJE340</text>
<text x="223" y="178.3">1N4744A</text>
<text x="226" y="176.2">D5</text>
<text x="237.5" y="176.2">1r</text>
<text x="255.3" y="175">R12</text>
<text x="255.3" y="177.5">10r</text>
<text x="286.5" y="178.8">R6</text>
<text x="301.8" y="174.7">8Ω primary</text>
<text x="323.5" y="174.7">8Ω primary</text>
<text x="346.5" y="176.5">0Ω</text>
<text x="354.2" y="176.5">0Ω</text>
<text x="380.5" y="176.5">J2</text>
<text x="380.5" y="178.5">8Ω secondary</text>
<text x="184.2" y="180">1k</text>
<text x="214.7" y="184.4">D4</text>
<text x="256.5" y="183.9">C4</text>
<text x="268" y="181.6">200u</text>
<text x="268.6" y="183.9">C13</text>
<text x="275.6" y="181.6">200u</text>
<text x="276.2" y="183.9">C14</text>
<text x="286.5" y="181.3">10k</text>
<text x="340.8" y="180">Impedance transformer</text>
<text x="350.2" y="182.6">OT1</text>
<text x="380.5" y="184.1">J1</text>
<text x="52.6" y="186.4">GND</text>
<text x="73.7" y="191.5">R22</text>
<text x="85.1" y="191.5">R24</text>
<text x="208.7" y="186.4">1N4744A</text>
<text x="227.9" y="190.5">G</text>
<text x="234.9" y="187.4" transform="rotate(-90 234.9 187.4)">S</text>
<text x="238.8" y="190.2">Q-Pch</text>
<text x="256.5" y="186.4">100n</text>
<text x="380.5" y="186.1">4Ω secondary</text>
<text x="46.3" y="197.8">R16</text>
<text x="61.6" y="196.6">C15</text>
<text x="73.7" y="194">100k</text>
<text x="85.1" y="194">12k</text>
<text x="97.1" y="197.8">R27</text>
<text x="133.3" y="196.6">C3</text>
<text x="141.6" y="197.8">R30</text>
<text x="207.2" y="194">470r</text>
<text x="208.2" y="196.6">R5</text>
<text x="234.9" y="195" transform="rotate(-90 234.9 195)">D</text>
<text x="238.8" y="192.7">IRFP9240</text>
<text x="252.7" y="197.8">C24</text>
<text x="47" y="200.4">1k</text>
<text x="61.6" y="199.1">82n</text>
<text x="85.1" y="202.9">Q1</text>
<text x="97.8" y="200.4">1k</text>
<text x="113" y="202.9">Q2</text>
<text x="132.7" y="199.1">3u3</text>
<text x="142.3" y="200.4">1k</text>
<text x="160.1" y="201.6">100p</text>
<text x="162.4" y="199.1">C7</text>
<text x="174.5" y="203.2">B</text>
<text x="181.6" y="200.1" transform="rotate(-90 181.6 200.1)">C</text>
<text x="184.2" y="202.9">Qvas</text>
<text x="236.1" y="202.6">470u</text>
<text x="237.1" y="200.4">C23</text>
<text x="252.7" y="200.4">100n</text>
<text x="282.4" y="199.1">GND</text>
<text x="17.1" y="207.7">Input</text>
<text x="19.7" y="205.7">J4</text>
<text x="85.1" y="205.4">MPSA42</text>
<text x="113" y="205.4">MPSA42</text>
<text x="122.5" y="204.2">R29</text>
<text x="122.5" y="206.7">100</text>
<text x="171.5" y="209.3">D1</text>
<text x="181.6" y="207.7" transform="rotate(-90 181.6 207.7)">E</text>
<text x="184.2" y="205.4">MJE340</text>
<text x="244.3" y="207.7">GND</text>
<text x="321.9" y="206.7">VCC</text>
<text x="34.2" y="214.3">R17</text>
<text x="47.1" y="214.3">330p</text>
<text x="49.4" y="211.8">C6</text>
<text x="73.7" y="214.3">R23</text>
<text x="85.1" y="214.3">R26</text>
<text x="113" y="214.3">R28</text>
<text x="133.4" y="211.8">C20</text>
<text x="133.4" y="214.3">10n</text>
<text x="142.1" y="213.1">R14</text>
<text x="142.4" y="215.6">47k</text>
<text x="156.2" y="213.1">R15</text>
<text x="156.2" y="215.6">330k</text>
<text x="171.5" y="211.8">1N4148</text>
<text x="281.3" y="211.5">R20</text>
<text x="281.6" y="214.3">0.5</text>
<text x="33.2" y="216.9">470k</text>
<text x="73.7" y="216.9">56k</text>
<text x="85.1" y="216.9">10k</text>
<text x="113" y="216.9">10k</text>
<text x="175.2" y="219.4">R11</text>
<text x="176.6" y="222">1k</text>
<text x="293.4" y="219.4">100n</text>
<text x="293.4" y="216.9">C16</text>
<text x="311.4" y="217.1">10000u</text>
<text x="311.4" y="219.4">C10</text>
<text x="293.4" y="227">C17</text>
<text x="311.4" y="227.3">10000u</text>
<text x="53.8" y="232.1">GND</text>
<text x="175.2" y="229.6">R13</text>
<text x="175.4" y="232.1">18k</text>
<text x="192.8" y="232.1">C5</text>
<text x="281.3" y="231.9">R21</text>
<text x="293.4" y="229.6">100n</text>
<text x="311.4" y="229.6">C11</text>
<text x="321.8" y="232.1">GND</text>
<text x="192.8" y="234.4">220u</text>
<text x="281.6" y="234.7">0.5</text>
<text x="233.2" y="243.5">VEE</text>
<text x="322.1" y="242.3">VEE</text>
</g>
<g font-size="1.3" fill="#840084">
<text x="177.7" y="114.8">Film/250V</text>
<text x="160.2" y="127.2">0.5W</text>
<text x="190.7" y="127.2">0.5W</text>
<text x="206.9" y="140.7">Film/100V</text>
<text x="228.9" y="140.4">100V</text>
<text x="194" y="148.5">2W</text>
<text x="268" y="149.8">100V</text>
<text x="275.7" y="149.8">100V</text>
<text x="332.2" y="156.2">0-4-8-16 Ω WHITE-RED-GRAY-GREEN</text>
<text x="336.4" y="158.5">0-4-8 Ω BLUE-BROWN-BLACK</text>
<text x="340.3" y="160.7">100W RMS, 40Hz–20kHz</text>
<text x="268" y="162.5">100V</text>
<text x="275.7" y="162.5">100V</text>
<text x="340.7" y="163">Tector.it custom toroid</text>
<text x="46.8" y="173.7">1W</text>
<text x="237.5" y="168.6">50W</text>
<text x="258.3" y="168.4">25W</text>
<text x="75.2" y="179.8">100V</text>
<text x="237.5" y="178.8">50W</text>
<text x="58.4" y="180">Film/100V</text>
<text x="255.3" y="180">5W</text>
<text x="256.5" y="188.9">Film/250V</text>
<text x="268" y="186.1">100V</text>
<text x="275.7" y="186.1">100V</text>
<text x="58.3" y="193.8">Film/100V</text>
<text x="129.5" y="193.8">Film/100V</text>
<text x="157.2" y="196.6">Ceramic</text>
<text x="161.6" y="194">1kV</text>
<text x="236.1" y="198.1">100V</text>
<text x="252.7" y="202.9">Film/100V</text>
<text x="44.2" y="216.9">Ceramic</text>
<text x="47.1" y="219.4">100V</text>
<text x="133.4" y="216.9">Ceramic</text>
<text x="133.4" y="219.4">100V</text>
<text x="281.2" y="217.1">25W</text>
<text x="293.4" y="222">Film/100V</text>
<text x="311.4" y="221.7">100V</text>
<text x="174.4" y="224.5">0.5W</text>
<text x="192.8" y="229.8">100V</text>
<text x="293.4" y="232.1">Film/100V</text>
<text x="311.4" y="231.9">100V</text>
<text x="176.2" y="234.7">1W</text>
<text x="281.2" y="237.4">25W</text>
</g>
<g font-size="1.3" fill="#a90000">
<text x="168.8" y="123.2">1</text>
<text x="175.2" y="123.2">3</text>
<text x="172.7" y="127.1" transform="rotate(-90 172.7 127.1)">2</text>
<text x="294.1" y="137.1">T</text>
<text x="293.9" y="139.7">S</text>
<text x="293.9" y="147.3">S</text>
<text x="294.1" y="144.8">T</text>
<text x="372.8" y="166.3">T</text>
<text x="293.9" y="172.7">S</text>
<text x="294.1" y="170.2">T</text>
<text x="340.9" y="172.7">S</text>
<text x="341" y="170.2">T</text>
<text x="372.7" y="168.9">S</text>
<text x="372.8" y="174">T</text>
<text x="372.7" y="176.5">S</text>
<text x="372.7" y="184.1">S</text>
<text x="372.8" y="181.6">T</text>
<text x="28.6" y="203.2">T</text>
<text x="75.5" y="203.2">2</text>
<text x="82.5" y="200.1" transform="rotate(-90 82.5 200.1)">3</text>
<text x="103.4" y="203.2">2</text>
<text x="110.5" y="200.1" transform="rotate(-90 110.5 200.1)">3</text>
<text x="28.5" y="205.7">S</text>
<text x="82.5" y="207.7" transform="rotate(-90 82.5 207.7)">1</text>
<text x="110.5" y="207.7" transform="rotate(-90 110.5 207.7)">1</text>
</g>
</svg>
